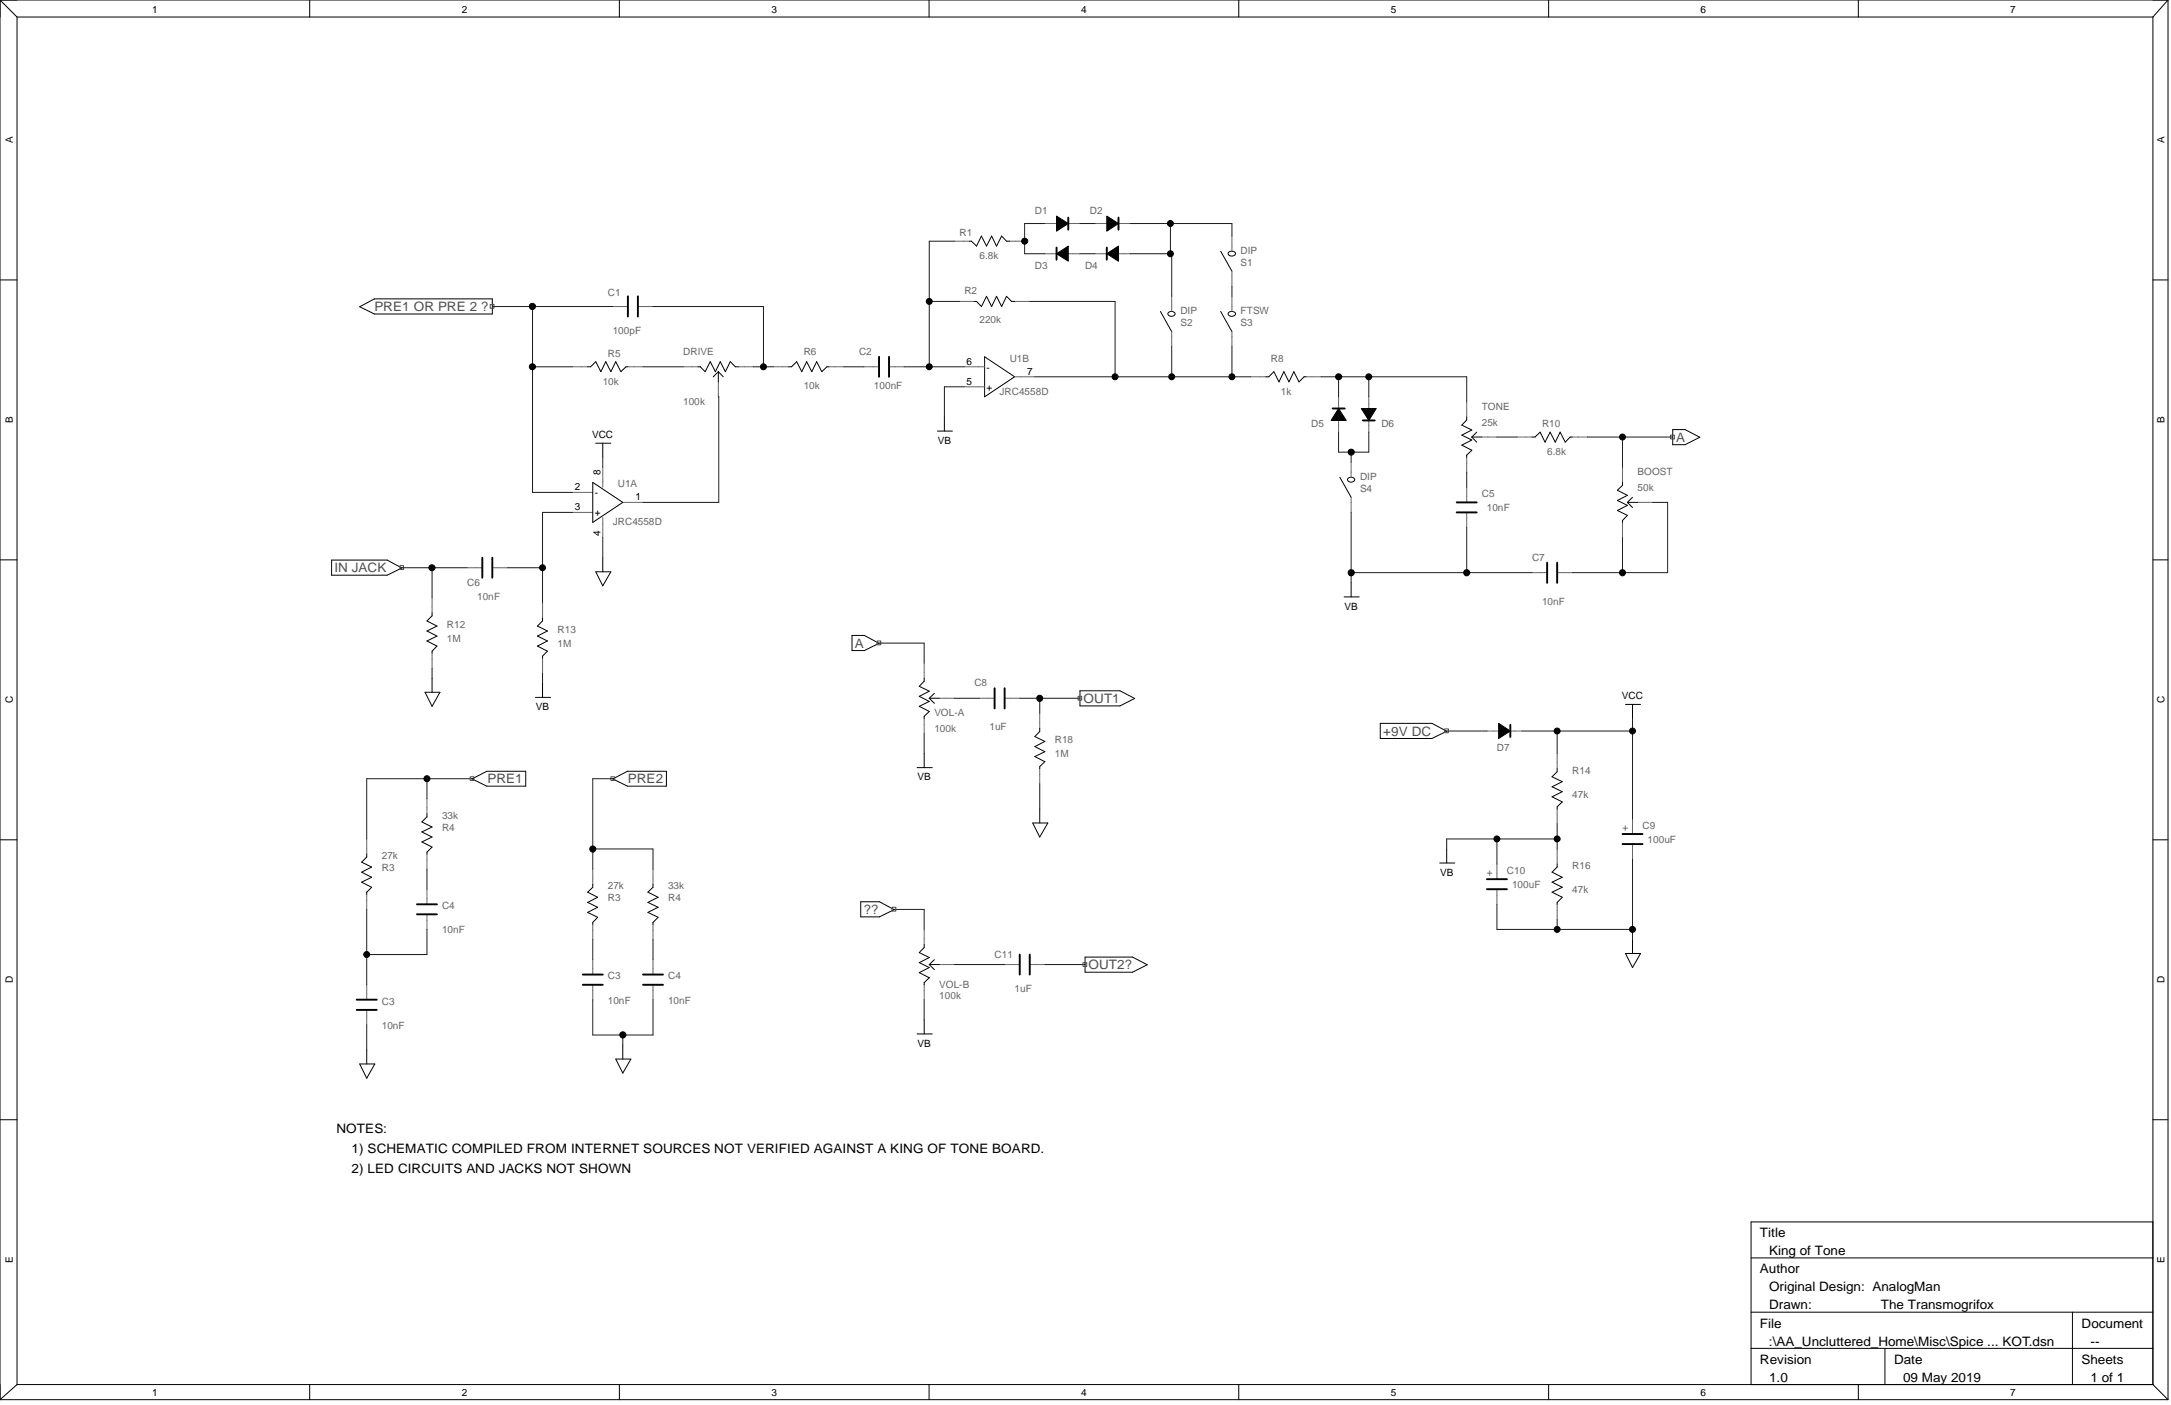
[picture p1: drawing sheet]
<svg xmlns="http://www.w3.org/2000/svg" width="432mm" height="279mm" viewBox="0 0 432 279" stroke-linecap="round" stroke-linejoin="round" font-family="sans-serif">
<g fill="none" stroke="#000" stroke-width=".2">
<path d="M0 0h431.2M0 0v278.3M0 0l3.4 3.4M3.4 3.4h424.8M3.4 3.4v271.9M61.6 0v3.4M123.2 0v3.4M184.8 0v3.4M246.4 0v3.4M308 0v3.4M369.6 0v3.4M428.2 3.4v271.9"/>
<path d="M431.2 0v278.3M431.2 0l-3 3.4M0 55.7h3.4M192.8 48h.4l1 .9 1-2 1 2 1-2 1 2 1-2 1 1.1h.6M193.8 59.9h.4l1 1.1 1-2.1 1 2.1 1-2.1 1 2.1 1-2.1 1 1h.6M210.1 50.5l2.4-1.6v3zM210.1 43l2.4 1.4-2.4 1.6zM220.1 50.5l2.4-1.6v3zM220.1 43l2.4 1.4-2.4 1.6zM242.8 50l2.2 3.9M244.3 50.2a.88 .88 0 0 1 1.4 .2 .79 .79 0 0 1-.7 .5 .79 .79 0 0 1-.7-.5zM428.2 55.7h3"/>
<path d="M71.5 61l3-1.6h23.4v3h-23.4zM116.9 72.9h.6l1-1 1 2 1-2 1 2 1-2 1 2 1-1h.4M138.9 72.9h.4l1 1 1-2 1 2 1-2 1 2 .9-2 1.1 1h.6M142.9 73.9v2M142.9 73.9l.9 1M142.9 73.9l-1 1M156.8 72.9h.6l1.1-1 1 2 .9-2 1.1 2 .9-2 1 2 1.1-1h.3M195.8 71l6 3.9-6 4zM230.8 61.9l2.2 4.1M232.3 62.2a.72 .72 0 0 1 .8-.3 .72 .72 0 0 1 .6 .7 .71 .71 0 0 1-.8 .3 .71 .71 0 0 1-.6-.7zM242.8 61.9l2.2 4.1M244.3 62.2a.88 .88 0 0 1 1.4 .2 .79 .79 0 0 1-.7 .5 .79 .79 0 0 1-.7-.5z"/>
<path d="M251.8 74.9h.5l1.1-1 1 2 1-2 1 2 .9-2 1.1 2 1-1h.4M117.9 95.9l6 4-6 4zM118.5 88.1h3M119.9 88.1v2.8M186.4 85.7h3M187.8 82.9v2.8M266.2 81.2l1.6 2.4h-3zM266.5 94.9l2.2 4M268.1 95.2a.72 .72 0 0 1 .8-.3 .72 .72 0 0 1 .5 .7 .71 .71 0 0 1-.8 .3 .71 .71 0 0 1-.5-.7zM270.8 81.2h2.9l-1.5 2.4zM291.7 82.9v.6l-1 1 2 1-2 1 2 1-2 1 2 1-1 1v.4M292.7 86.9h2"/>
<path d="M292.7 86.9l1 1M293.7 85.9l-1 1M304.7 86.9h.6l1-1 1 2 1-2 1 2 1-2 1 2 1-1h.4M322.7 95.9v.6l-1 1 2 1-2 1 2 1-2 1 2 1-1 1v.4M323.7 99.9h2M323.7 99.9l1 1M324.7 98.9l-1 1M332.7 85.4h2.5l2.9 1.6-2.9 1.4h-2.5zM0 111.3h3.4M66 111.4h11l2.9 1.5-2.9 1.5h-11zM118.5 113.7h3l-1.6 2.8zM119.9 110.9v2.8"/>
<path d="M267.3 118.7h3M268.7 115.9v2.8M428.2 111.3h3M84.5 137.7h3l-1.6 2.8zM85.9 121.9v.6l-1 1 2 1-2 1 2 1-2 1 2 1-1 1v.4M85.9 134.9v2.8M106.5 138.7h3M107.9 122.9v.6l-1 1 2 1-2 1 2 1-2 1 2 1-1 1v.4M107.9 135.9v2.8M169.5 126.4h2.4l2.9 1.5-2.9 1.5h-2.4zM183.8 134.9v.6l-1 1 2 1-2 1 2 1-2 1 2 1-1 1v.4M184.8 138.9h2"/>
<path d="M184.8 138.9l1 1M185.8 137.9l-1 1M214.8 137.4h8l2.9 1.5-2.9 1.5h-8zM93.9 154.9l2.9-1.5h7.8v2.9h-7.8zM121.9 154.9l2.9-1.5h7.7v2.9h-7.7zM182.4 152.7h3M183.8 149.9v2.8M206.8 144.9v.6l-1 1 2 .9-2 1.1 2 1-2 1 2 1-1 .9v.5M274.5 143.8h10.3l2.9 1.6-2.9 1.5h-10.3zM298.1 143.8l2.3 1.6-2.3 1.5zM309.7 152.9v.6l-1 1 2 .9-2 1.1 2 .9-2 1.1 2 1-1 .9v.5M323.3 140.1h3"/>
<path d="M324.7 140.1v2.8M0 167h3.4M72.9 169.8v.6l-1 1 2 1-2 1 2 1.1-2 .9 2 1-1 1v.4M84.9 161.8v.6l-1 1 2 1.1-2 .9 2 1.1-2 .9 2 1-1 1.1v.3M117.9 175.9v.5l-1 1 2 1-2 1.1 2 .9-2 1 2 1-1 1v.4M129.9 175.9v.5l-1 1 2 1-2 1.1 2 .9-2 1 2 1-1 1v.4M171.2 179.3h3.7l2.9 1.6-2.9 1.4h-3.7zM205.4 163.7h3l-1.6 2.8zM206.8 160.9v2.8M286.3 171.6h3M287.7 168.8v2.8M309.7 171.8v.6l-1 1 2 1.1-2 .9 2 1-2 1 2 1-1 1.1v.3"/>
<path d="M428.2 167h3M183.8 187.8v.6l-1 1 2 1-2 1 2 1-2 1 2 1-1 1v.4M184.8 191.8h2M184.8 191.8l1 1M185.8 190.8l-1 1M215.8 190.3h9.5l2.9 1.6-2.9 1.4h-9.5zM323.3 189.6h3l-1.6 2.8zM324.7 186.8v2.8M71.5 211.6h3l-1.6 2.8zM72.9 208.8v2.8M122.5 210.6h3l-1.6 2.8zM123.9 207.8v2.8"/>
<path d="M182.4 205.6h3M183.8 202.8v2.8M0 222.7h3.4M428.2 222.7h3M348.3 250.1h79.9M428.2 243h-79.9v32.3M0 278.3h431.2M3.4 275.3h424.8M3.4 275.3l-3.4 3M61.6 275.3v3M123.2 275.3v3M184.8 275.3v3"/>
<path d="M246.4 275.3v3M308 275.3v3M348.3 260.9h79.9M348.3 268.1h79.9M369.6 275.3v3M374.9 268.1v7.2M412.2 260.9v14.4M428.2 275.3l3 3"/>
<circle cx="184.8" cy="59.9" r=".59"/>
<circle cx="203.8" cy="48" r=".61"/>
<circle cx="232.8" cy="50.5" r=".59"/>
<circle cx="232.8" cy="44.4" r=".59"/>
<circle cx="105.9" cy="60.9" r=".62"/>
<circle cx="105.9" cy="72.9" r=".61"/>
<circle cx="151.9" cy="72.9" r=".59"/>
<circle cx="184.8" cy="72.9" r=".59"/>
<circle cx="221.8" cy="74.9" r=".59"/>
<circle cx="233" cy="74.9" r=".59"/>
<circle cx="245" cy="74.9" r=".59"/>
<circle cx="266.3" cy="74.9" r=".61"/>
<circle cx="272.2" cy="74.9" r=".59"/>
<circle cx="268.8" cy="89.9" r=".61"/>
<circle cx="322.7" cy="86.9" r=".59"/>
<circle cx="85.9" cy="112.9" r=".61"/>
<circle cx="107.9" cy="112.9" r=".59"/>
<circle cx="268.8" cy="113.9" r=".62"/>
<circle cx="291.7" cy="113.9" r=".6"/>
<circle cx="322.7" cy="113.9" r=".6"/>
<circle cx="206.8" cy="138.9" r=".6"/>
<circle cx="84.9" cy="154.9" r=".59"/>
<circle cx="309.7" cy="145.4" r=".59"/>
<circle cx="324.7" cy="145.4" r=".59"/>
<circle cx="117.9" cy="168.8" r=".6"/>
<circle cx="297.7" cy="166.8" r=".59"/>
<circle cx="309.7" cy="166.8" r=".59"/>
<circle cx="72.9" cy="189.8" r=".59"/>
<circle cx="309.7" cy="184.8" r=".59"/>
<circle cx="324.7" cy="184.8" r=".59"/>
<circle cx="123.9" cy="205.8" r=".62"/>
</g>
<g fill="none" stroke="#656565" stroke-width=".2">
<path d="M189.8 48h3M190.8 59.9h3M200.8 48h3M201.8 59.9h3M207.8 50.5h2.3M207.8 44.4h2.3M212.5 50.5h2.3M212.5 44.4h2.3M217.8 50.5h2.3M217.8 44.4h2.3M222.5 50.5h2.3M222.5 44.4h2.3"/>
<path d="M233 58.9v3M245 46.9v3.1M245 53.9v3M245 58.9v3M113.9 72.9h3M121.9 61h3M124.9 72.9h3M126.9 61h3M135.9 72.9h3M142.9 75.9v3M146.9 72.9h3M153.8 72.9h3"/>
<path d="M164.8 72.9h3.1M171.8 72.9h3M176.8 72.9h3M191.8 76.9h4M191.8 72.9h4M201.8 74.9h4M233 66v2.9M245 66v2.9M248.8 74.9h3M259.8 74.9h3M266.2 78.9v2.3M272.2 78.9v2.3"/>
<path d="M291.7 79.9v3M113.9 97.9h4M119.9 92.9v4M123.9 99.9h4M266.2 83.6v2.3M268.7 91.9v3M268.7 98.9v3M272.2 83.6v2.3M291.7 90.9v3M291.7 96.9v3M294.7 86.9h3M301.7 86.9h3"/>
<path d="M312.7 86.9h3M322.7 92.9v3M325.7 99.9h3M85.9 118.9v3M92.9 112.9h3M97.9 112.9h3M107.9 119.9v3M113.9 101.9h4M119.9 102.9v4M291.7 101.9v3M304.7 113.9h3M309.7 113.9h3"/>
<path d="M322.7 103.9v3M85.9 129.9v3M107.9 130.9v3M183.8 131.9v3M186.8 138.9h3M194.8 138.9h3M199.8 138.9h3M84.9 158.8v3M183.8 142.9v3M206.8 141.9v3M206.8 152.9v3M295.7 145.4h2.4"/>
<path d="M300.4 145.4h2.3M309.7 149.9v3M72.9 166.8v3M72.9 177.8v3M84.9 169.8v3M84.9 176.8v3M117.9 172.8v3.1M129.9 172.8v3.1M297.7 171.8v3M297.7 176.8v3M309.7 160.9v2.9M309.7 168.8v3"/>
<path d="M309.7 179.8v3M324.7 162.9v3M324.7 167.9v3M72.9 195.8v3M84.9 181.8v3M117.9 183.8v3M117.9 190.8v3M117.9 195.8v3M129.9 183.8v3M129.9 190.8v3M129.9 195.8v3M183.8 184.8v3"/>
<path d="M183.8 195.8v3M186.8 191.8h3M199.8 191.8h3M204.8 191.8h3M72.9 200.8v3"/>
</g>
<g fill="none" stroke="#1b1b1b" stroke-width=".2">
<path d="M184.8 59.9h6M189.8 48h-5v24.9M204.8 59.9h17v15M207.8 44.4h-4v6.1h4M214.8 44.4h3M214.8 50.5h3M224.8 44.4h20.2v2.5M224.8 50.5h8.2v8.4M232.8 44.4v6.1M245 56.9v2M97.9 61h24M105.9 72.9h8"/>
<path d="M105.9 61v36.9h8M127.9 72.9h8M129.9 61h21.9v11.9M142.9 78.9l.1 21h-15.1M149.9 72.9h3.9M167.9 72.9h3.9M179.8 72.9h12M191.8 76.9h-4v6M205.8 74.9h43M233 68.9v6M245 68.9v6M262.8 74.9h28.9v5"/>
<path d="M266.2 74.9v4M272.2 74.9v4M119.9 90.9v2M266.2 85.9v4h6v-4M268.7 89.9v2M291.7 93.9v3M297.7 86.9h4M315.7 86.9h17M322.7 86.9v6M328.7 99.9h3v14h-19M79.9 112.9h13M85.9 112.9v6"/>
<path d="M100.9 112.9h7M113.9 101.9h-6v18M119.9 106.9v4M268.7 101.9v14M268.7 113.9h36M291.7 104.9v9M322.7 106.9v7M85.9 132.9v2M107.9 133.9v2M174.8 127.9h9v4M189.8 138.9h5M202.8 138.9h12"/>
<path d="M206.8 138.9v3M84.9 154.9v3.9M93.9 154.9h-21v11.9M121.9 154.9h-4v17.9M183.8 145.9v4M206.8 155.9v5M287.7 145.4h8M302.7 145.4h22M309.7 145.4v4.5M324.7 142.9v20M84.9 172.8v4M117.9 168.8h12v4"/>
<path d="M297.7 166.8v5M297.7 179.8v5h27M309.7 163.8v5M309.7 166.8h-22v2M324.7 170.9v15.9M72.9 180.8v15M84.9 184.8v5h-12M117.9 186.8v4M117.9 198.8v7h12v-7M129.9 186.8v4M177.8 180.8h6v4M183.8 198.8v4"/>
<path d="M189.8 191.8h10M207.8 191.8h8M309.7 182.8v2M72.9 203.8v5M123.9 205.8v2"/>
</g>
<g fill="none" stroke="#000" stroke-width=".38">
<path d="M124.9 58.9v4M126.9 58.9v4M210.1 49.2v2.4M212.5 43.3v2.4M220.1 49.2v2.4M222.5 43.3v2.4M174.8 71v3.9M176.8 71v3.9M265 81.2h2.5M271.1 83.6h2.3M289.7 99.9h4M95.9 110.9v4"/>
<path d="M97.9 110.9v4M289.7 101.9h4M307.7 111.9v4M309.7 111.9v4M197.8 136.9v4M199.8 136.9v4M300.4 144.1v2.5M82.9 179.8h4M295.7 174.8h4M295.7 176.8h4M322.7 165.9h4M322.7 167.9h4"/>
<path d="M71 198.8h3.9M82.9 181.8h4M115.9 193.8h4M115.9 195.8h4M127.9 193.8h4M127.9 195.8h4M202.8 189.8v4M204.8 189.8v4M71 200.8h3.9"/>
</g>
<g fill="#000">
<path d="M210.1 43l2.4 1.4-2.4 1.6zM210.1 50.5l2.4-1.6v3zM220.1 43l2.4 1.4-2.4 1.6zM220.1 50.5l2.4-1.6v3zM266.2 81.2l1.6 2.4h-3zM270.8 81.2h2.9l-1.5 2.4zM298.1 143.8l2.3 1.6-2.3 1.5z"/>
<circle cx="184.8" cy="59.9" r=".59"/>
<circle cx="203.8" cy="48" r=".61"/>
<circle cx="232.8" cy="50.5" r=".59"/>
<circle cx="232.8" cy="44.4" r=".59"/>
<circle cx="105.9" cy="60.9" r=".62"/>
<circle cx="105.9" cy="72.9" r=".61"/>
<circle cx="151.9" cy="72.9" r=".59"/>
<circle cx="184.8" cy="72.9" r=".59"/>
<circle cx="221.8" cy="74.9" r=".59"/>
<circle cx="233" cy="74.9" r=".59"/>
<circle cx="245" cy="74.9" r=".59"/>
<circle cx="266.3" cy="74.9" r=".61"/>
<circle cx="272.2" cy="74.9" r=".59"/>
<circle cx="268.8" cy="89.9" r=".61"/>
<circle cx="322.7" cy="86.9" r=".59"/>
<circle cx="85.9" cy="112.9" r=".61"/>
<circle cx="107.9" cy="112.9" r=".59"/>
<circle cx="268.8" cy="113.9" r=".62"/>
<circle cx="291.7" cy="113.9" r=".6"/>
<circle cx="322.7" cy="113.9" r=".6"/>
<circle cx="206.8" cy="138.9" r=".6"/>
<circle cx="84.9" cy="154.9" r=".59"/>
<circle cx="309.7" cy="145.4" r=".59"/>
<circle cx="324.7" cy="145.4" r=".59"/>
<circle cx="117.9" cy="168.8" r=".6"/>
<circle cx="297.7" cy="166.8" r=".59"/>
<circle cx="309.7" cy="166.8" r=".59"/>
<circle cx="72.9" cy="189.8" r=".59"/>
<circle cx="309.7" cy="184.8" r=".59"/>
<circle cx="324.7" cy="184.8" r=".59"/>
<circle cx="123.9" cy="205.8" r=".62"/>
</g>
<path d="M97.5 60.5h.8v.8h-.8zM332.3 86.5h.7v.8h-.7zM79.5 112.5h.8v.7h-.8zM174.5 127.5h.7v.7h-.7zM214.4 138.5h.7v.7h-.7zM93.5 154.5h.8v.7h-.8zM121.5 154.5h.8v.7h-.8zM287.3 144.9h.8v.8h-.8zM177.4 180.4h.8v.8h-.8zM215.4 191.4h.8v.8h-.8z" fill="none" stroke="#4c4c4c" stroke-width=".2"/>
<g font-size="2.6" fill="#4f4f4f">
<text x="74.5" y="61.9">PRE1 OR PRE 2 ?</text>
<text x="333.4" y="87.9">A</text>
<text x="66.5" y="113.8">IN JACK</text>
<text x="170" y="128.8">A</text>
<text x="215.5" y="139.8">OUT1</text>
<text x="275.1" y="146.3">+9V DC</text>
<text x="96.9" y="155.8">PRE1</text>
<text x="124.9" y="155.8">PRE2</text>
<text x="171.8" y="181.8">??</text>
<text x="216.5" y="192.8">OUT2?</text>
</g>
<g font-size="2.6">
<text x="66.9" y="225.3">NOTES:</text>
<text x="69.9" y="229.2">1) SCHEMATIC COMPILED FROM INTERNET SOURCES NOT VERIFIED AGAINST A KING OF TONE BOARD.</text>
<text x="69.9" y="233.2">2) LED CIRCUITS AND JACKS NOT SHOWN</text>
<text x="350.1" y="246">Title</text>
<text x="351.9" y="249.6">King of Tone</text>
<text x="350.1" y="253.2">Author</text>
<text x="351.9" y="256.8">Original Design: AnalogMan</text>
<text x="350.1" y="264">File</text>
<text x="351.9" y="260.4">Drawn:</text>
<text x="374.1" y="260.4">The Transmogrifox</text>
<text x="414" y="264">Document</text>
<text x="349.9" y="267.6">D:\AA_Uncluttered_Home\Misc\Spice ... KOT.dsn</text>
<text x="415.8" y="267.6">--</text>
<text x="350.1" y="271.2">Revision</text>
<text x="351.9" y="274.8">1.0</text>
<text x="376.7" y="271.2">Date</text>
<text x="378.5" y="274.8">09 May 2019</text>
<text x="414" y="271.2">Sheets</text>
<text x="415.8" y="274.8">1 of 1</text>
</g>
<g font-size="2">
<text x="30.3" y="2.6">1</text>
<text x="91.9" y="2.6">2</text>
<text x="153.5" y="2.6">3</text>
<text x="215.1" y="2.6">4</text>
<text x="276.6" y="2.6">5</text>
<text x="338.2" y="2.6">6</text>
<text x="399.8" y="2.6">7</text>
<text x="2.5" y="28.5" transform="rotate(-90 2.5 28.5)">A</text>
<text x="430.5" y="28.5" transform="rotate(-90 430.5 28.5)">A</text>
<text x="192.2" y="76.5">5</text>
<text x="192.2" y="72.5">6</text>
<text x="196.2" y="77.7">+</text>
<text x="196.2" y="73.7">-</text>
<text x="204.3" y="74.5">7</text>
<text x="2.5" y="84.2" transform="rotate(-90 2.5 84.2)">B</text>
<text x="117.8" y="87.1">VCC</text>
<text x="186.5" y="88.3">VB</text>
<text x="430.5" y="84.2" transform="rotate(-90 430.5 84.2)">B</text>
<text x="119.4" y="94.4" transform="rotate(-90 119.4 94.4)">8</text>
<text x="114.3" y="101.5">3</text>
<text x="114.3" y="97.5">2</text>
<text x="118.3" y="98.7">-</text>
<text x="126.4" y="99.5">1</text>
<text x="118.3" y="102.7">+</text>
<text x="119.4" y="106.5" transform="rotate(-90 119.4 106.5)">4</text>
<text x="267.4" y="121.2">VB</text>
<text x="2.5" y="139.9" transform="rotate(-90 2.5 139.9)">C</text>
<text x="106.6" y="141.2">VB</text>
<text x="322.6" y="139.1">VCC</text>
<text x="430.5" y="139.9" transform="rotate(-90 430.5 139.9)">C</text>
<text x="182.5" y="155.2">VB</text>
<text x="286.4" y="174.2">VB</text>
<text x="2.5" y="195.5" transform="rotate(-90 2.5 195.5)">D</text>
<text x="430.5" y="195.5" transform="rotate(-90 430.5 195.5)">D</text>
<text x="182.5" y="208.2">VB</text>
<text x="2.5" y="251.2" transform="rotate(-90 2.5 251.2)">E</text>
<text x="430.5" y="251.2" transform="rotate(-90 430.5 251.2)">E</text>
<text x="30.3" y="277.5">1</text>
<text x="91.9" y="277.5">2</text>
<text x="153.5" y="277.5">3</text>
<text x="215.1" y="277.5">4</text>
<text x="276.6" y="277.5">5</text>
<text x="338.2" y="277.5">6</text>
<text x="399.8" y="277.5">7</text>
</g>
<g font-size="2" fill="#656565">
<text x="190.8" y="46.9">R1</text>
<text x="205.8" y="42.5">D1</text>
<text x="216.8" y="42.5">D2</text>
<text x="194.8" y="51.5">6.8k</text>
<text x="205.8" y="53.5">D3</text>
<text x="215.8" y="53.5">D4</text>
<text x="246.8" y="52.9">S1</text>
<text x="246.8" y="50.5">DIP</text>
<text x="120.9" y="58.9">C1</text>
<text x="191.8" y="58.5">R2</text>
<text x="194.8" y="64.3">220k</text>
<text x="234.8" y="64.9">S2</text>
<text x="234.8" y="62.5">DIP</text>
<text x="246.8" y="64.9">S3</text>
<text x="246.8" y="62.5">FTSW</text>
<text x="120.9" y="70.9">R5</text>
<text x="121.9" y="66.5">100pF</text>
<text x="135.9" y="70.5">DRIVE</text>
<text x="159.9" y="70.5">R6</text>
<text x="170.9" y="70.5">C2</text>
<text x="200.8" y="71.9">U1B</text>
<text x="252.8" y="71.9">R8</text>
<text x="119.9" y="76.5">10k</text>
<text x="159.9" y="77.3">10k</text>
<text x="173.8" y="77.3">100nF</text>
<text x="135.9" y="80.5">100k</text>
<text x="198.8" y="78.5">JRC4558D</text>
<text x="254.8" y="78.5">1k</text>
<text x="294.7" y="81.5">TONE</text>
<text x="260.8" y="84.9">D5</text>
<text x="274.7" y="84.9">D6</text>
<text x="294.7" y="84.7">25k</text>
<text x="306.7" y="84.9">R10</text>
<text x="270.5" y="95.5">DIP</text>
<text x="307.7" y="90.5">6.8k</text>
<text x="325.7" y="94.5">BOOST</text>
<text x="122.9" y="96.9">U1A</text>
<text x="270.5" y="97.9">S4</text>
<text x="294.7" y="98.9">C5</text>
<text x="295.7" y="101.7">10nF</text>
<text x="325.7" y="97.7">50k</text>
<text x="121.9" y="104.5">JRC4558D</text>
<text x="304.7" y="111.5">C7</text>
<text x="92.9" y="116.5">C6</text>
<text x="94.9" y="119.3">10nF</text>
<text x="88.9" y="124.8">R12</text>
<text x="110.9" y="125.9">R13</text>
<text x="306.7" y="120.3">10nF</text>
<text x="88.9" y="127.7">1M</text>
<text x="110.9" y="128.7">1M</text>
<text x="193.8" y="136.4">C8</text>
<text x="185.8" y="142.5">VOL-A</text>
<text x="185.8" y="145.6">100k</text>
<text x="196.8" y="145.2">1uF</text>
<text x="209.8" y="147.8">R18</text>
<text x="297.7" y="149.4">D7</text>
<text x="209.8" y="150.6">1M</text>
<text x="312.7" y="153.8">R14</text>
<text x="312.7" y="158.6">47k</text>
<text x="87.9" y="165.2">R4</text>
<text x="87.9" y="162.8">33k</text>
<text x="322.7" y="165.2">+</text>
<text x="326.7" y="164.8">C9</text>
<text x="327.7" y="167.6">100uF</text>
<text x="75.9" y="173.2">R3</text>
<text x="75.9" y="170.8">27k</text>
<text x="299.7" y="173.8">C10</text>
<text x="312.7" y="172.8">R16</text>
<text x="120.9" y="179.2">R3</text>
<text x="120.9" y="176.8">27k</text>
<text x="132.9" y="179.2">R4</text>
<text x="132.9" y="176.8">33k</text>
<text x="295.7" y="174.2">+</text>
<text x="300.7" y="176.6">100uF</text>
<text x="312.7" y="177.6">47k</text>
<text x="87.9" y="180.8">C4</text>
<text x="87.9" y="185.6">10nF</text>
<text x="197.8" y="190.4">C11</text>
<text x="120.9" y="194.8">C3</text>
<text x="132.9" y="194.8">C4</text>
<text x="186.8" y="196.4">VOL-B</text>
<text x="201.8" y="197.2">1uF</text>
<text x="75.9" y="199.8">C3</text>
<text x="120.9" y="199.6">10nF</text>
<text x="132.9" y="199.6">10nF</text>
<text x="186.8" y="198.6">100k</text>
<text x="75.9" y="204.6">10nF</text>
</g>
</svg>
